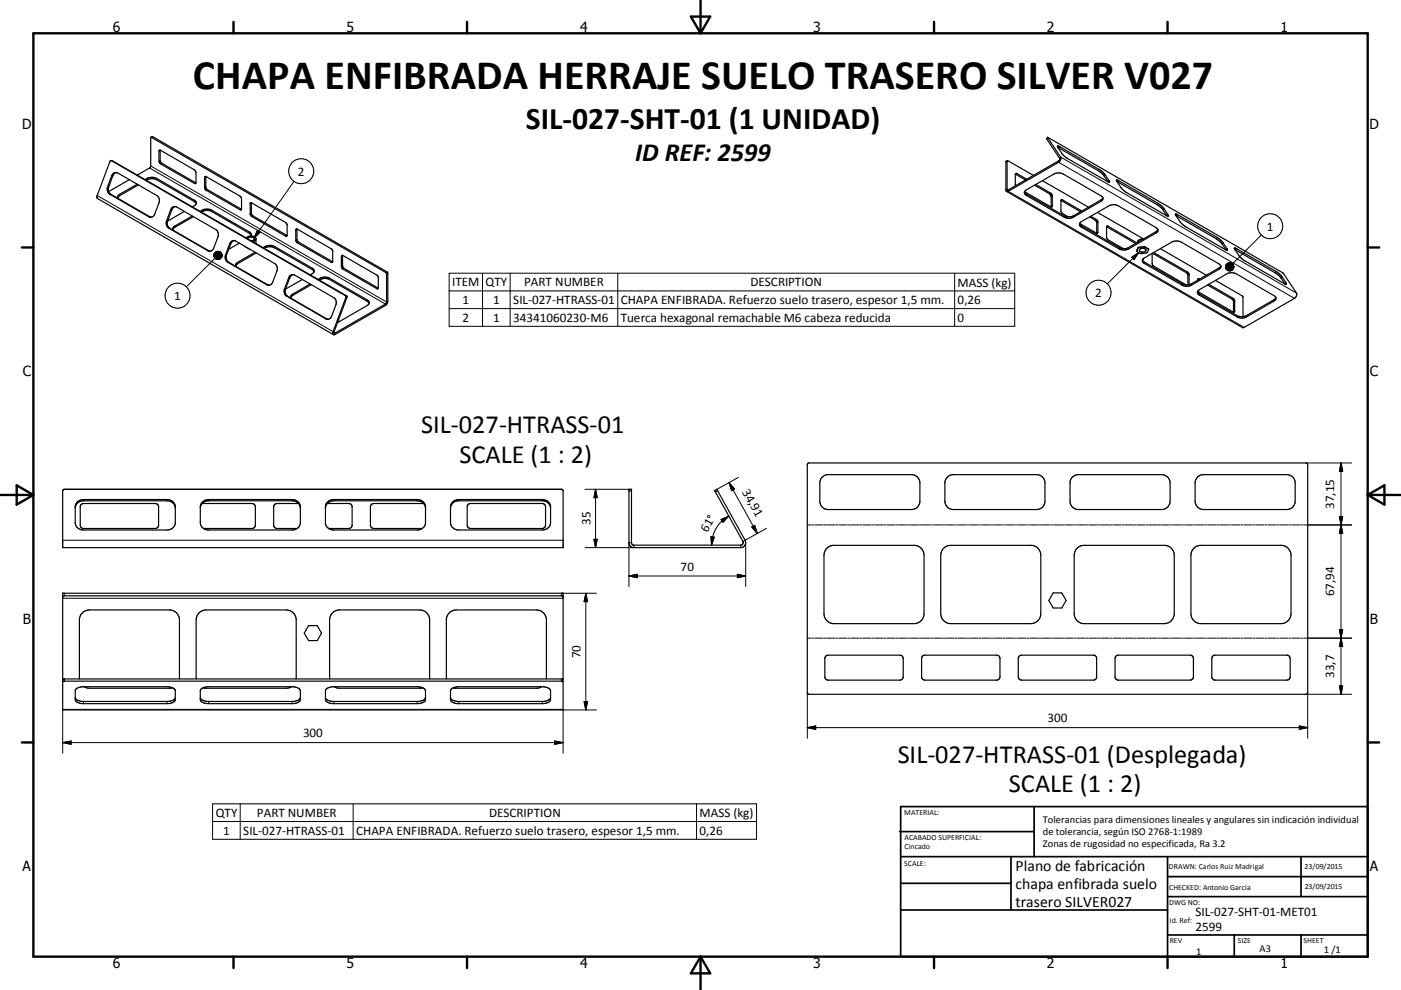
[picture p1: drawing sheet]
<svg xmlns="http://www.w3.org/2000/svg" width="420mm" height="297mm" viewBox="0 0 420 297" stroke-linecap="round" stroke-linejoin="round" font-family="sans-serif">
<g fill="none" stroke="#000" stroke-width=".36">
<path d="M32.6 57.5l.6 .7 12.1 7M33.2 48.2l-.2 .2-3.9 10.5 .1 .7 70.8 40.8M34 52l.6-.3 .7 .2 11.7 6.8a1.78 1.78 0 0 1 .7 2.2l-1.3 3.3a1.25 1.25 0 0 1-1.7 .9l-11.8-6.9a1.9 1.9 0 0 1-.6-2.2l1.2-3.3zM35 51.8l-.5 .1-.6 .6-1.4 3.8 .1 1.2M38.8 53.9l-6.2 3.6M41.1 55.3l-5.4 3.2-.4 .5 .2 .6M41.5 55.5l-5.6 3.2-.6 .6M43.5 53.9a3.3 3.3 0 0 1 3.5-.4l11.3 6.6a.85 .85 0 0 1 .6 .8 .85 .85 0 0 1-.6 .8l-.6 .4M43.9 54.1a3.1 3.1 0 0 1 3.1-.2l11.3 6.6 .5 .6M45.3 41.2l.5-.2 70.3 40.6 .2 8.8-.4 1-15.4 8.9a.52 .52 0 0 1-.7-.1 .52 .52 0 0 1 .1-.7l3.8-10.7-70.5-40.6M45.3 41.2l70.4 40.6 .2 .4-.1 8.8-15.6 9v-.5l3.8-10.3-.1-.4-70.2-40.6h-.5M45.3 41.2l-.2 8.9-4 2.4"/>
<path d="M48 45l-.3 .4v3l.3 .7 10.3 5.9 .4-.1M48 45l10.4 6 .4 .8-.1 3.1M48 45v3.2l.4 .7 10.3 6M61.4 53h.4l10.3 5.9 .3 .7-.1 3.3h-.4l-10.2-5.9-.4-.6zM61.7 52.9v3.3l.3 .6 10.4 6M302 48.2l7.8 4.4M302 48.2l-.4 .3 .1 8.9M304.4 52.2l.5-.1 2.9 1.7M304.4 52.2l.1 3.5M304.4 52.2l3.1 1.8M307.1 57.6l.6 .6 11.3 6.5 1.2 .4M307.5 57.1l8.5-4.9a3.2 3.2 0 0 1 2.8 0l11.3 6.6a.86 .86 0 0 1 .6 .8 .86 .86 0 0 1-.6 .8l-8.3 4.8a3.2 3.2 0 0 1-2.8 0l-11.3-6.6a.84 .84 0 0 1-.6-.7 .84 .84 0 0 1 .4-.8z"/>
<path d="M310.2 55.6l4.7 2.7 .2 .7v3.1M310.5 55.4l4.7 2.7 .3 .5-.2 3.5-8.1-4.6M312.5 54.2l13.8 8M313.8 41.6h.1M313.8 41.6l3.9 5.9-.1 .6-15.4 8.9-.3-.2 .1-8.6M314.1 41.2l3.9 5.9a1.35 1.35 0 0 1-.6 1.6l-15.1 8.7h-.6M314.1 41.2h.1M314.1 41.2l-.3 .4M314.2 41.2l70.3 40.6 4.2 6.1a1.37 1.37 0 0 1-.6 1.6l-15.1 8.7-.5 .1-70.7-40.9M317 43.8l13.2 7.5 1 .9 1.4 2.4-12.9-7.3-1.2-1.1zM317.2 44.2l12.7 7.4 1 1 1.3 1.9M330.7 59.4l-.6 .6-8.3 4.7-1.6 .4"/>
<path d="M334.7 54l.5 .1 12.7 7.4 1 .9 1.4 2.4-.7-.2-12.2-7.1-1.2-1.1zM334.9 54.5l12.2 7 1.4 1.3 1.4 1.9M51.5 62.4l.5-.4h.7l12 6.9a1.82 1.82 0 0 1 .6 2.2l-1.2 3.3a1.25 1.25 0 0 1-1.8 .8l-11.7-6.8a1.85 1.85 0 0 1-.7-2.2zM52.6 62l-1 .7-1.3 3.6a1.85 1.85 0 0 0 .6 2.2l12.1 6.9M55.3 63.4l-5.1 2.9M57.6 64.8l-5.5 3.2-.3 .5 .1 .6M58 65l-5.6 3.2-.6 .6M60 63.4a3.2 3.2 0 0 1 3.5-.4l11.5 6.7 .3 .6-.1 .5M60.4 63.6a3.1 3.1 0 0 1 3.1-.1l11.3 6.5 .5 .6M69.3 72.5l1.1-.3 12 6.9a1.8 1.8 0 0 1 .6 2.2l-1.2 3.3a1.26 1.26 0 0 1-1.8 .8l-11.8-6.8a1.85 1.85 0 0 1-.6-2.1l1.3-3.4zM70.3 72.2l-1 .7-1.4 3.6a1.93 1.93 0 0 0 .6 2.2l12.2 6.9M71.8 73l-3.2 1.8"/>
<path d="M73.8 71.4a1.88 1.88 0 0 1 2.9 .2v1.5M74.3 71.7a1.05 1.05 0 0 1 1-.6 1.05 1.05 0 0 1 .9 .8l-.9 .3M75.4 60.8l10.5 6.1 .2 .6v3.2M75.4 60.8l-.4 .2v3.3l.4 .6 10.2 5.9 .5-.1M75.4 60.8v3.3l.3 .6 10.4 6M76.5 75.7l-5.5 3.1-.3 .6 .1 .6M76.7 71.8l-.3 .4-.7 .3M76.8 75.9l-5.6 3.2-.5 .6M78.9 74.3a3.2 3.2 0 0 1 3.4-.4l11.3 6.6a.85 .85 0 0 1 .6 .8 .85 .85 0 0 1-.6 .8l-.6 .4M79.2 74.5a3.1 3.1 0 0 1 3.1-.2l11.3 6.6 .6 .6M89 68.7l10.4 6 .4 .6v3.3M89 68.7l-.3 .3v3l.3 .8 10.3 5.9 .5-.1"/>
<path d="M89 68.7v3.1l.4 .8 10.4 5.9M102.4 76.7h.4l10.3 5.9 .3 .6v3.4h-.4l-10.3-5.9-.4-.8zM102.7 76.6v3.1l.2 .6 10.5 6.1M318.1 60.1l.4-.1 5.8 3.3M318.1 60.1v3.5l.4 .5 1.8 1M318.1 60.1l5.9 3.4M323.7 67.1l.5 .6 11.3 6.6a3.2 3.2 0 0 0 2.9 0l8.2-4.8 .5-.6M323.7 67l5.1 3M323.8 66.8l8.7-5a3.1 3.1 0 0 1 2.8 0l11.3 6.5a.85 .85 0 0 1 .6 .8 .85 .85 0 0 1-.6 .8l-8.2 4.8a3.2 3.2 0 0 1-2.9 0l-11.3-6.5-.5-.6zM326.7 65.1l1.8 1 .2 .5 .1 3.4M327 64.9l1.8 1 .3 .4 .1 3.3-.4 .4M329 63.7l13.8 8"/>
<path d="M331.8 68l8.7 5.1M340.8 72.9l-8.6-5h-.4l.1 3.7 4.9 3M341.2 74.4l-.4 .8 .1 .3a2.63 2.63 0 0 0 2.9 .3l.6-.9-.1-.2M341.2 74.4h.1M341.3 74.2h.1M341.4 74.2l-.2 .2M341.8 74.7a1.1 1.1 0 0 1 1.8 .5 1.15 1.15 0 0 1-2-.2zM342.5 78l.6 .6 11.3 6.5 1.2 .4M342.7 77.7l8.6-5.1a3.2 3.2 0 0 1 2.8 0l11.4 6.6a.87 .87 0 0 1 .5 .8 .87 .87 0 0 1-.5 .8l-8.3 4.8a2.94 2.94 0 0 1-2.8 0l-11.3-6.6-.6-.7zM342.8 71.7a1.32 1.32 0 0 0-1.7 1M342.8 74h.2M342.8 77.5l-.2 .4"/>
<path d="M342.8 74l-1.4 .2M342.8 74l.4 .1M342.8 74h.1M343 74h.1M343 74l.2 .1M343.2 74.1l1.1 .6M343.2 74.1h.1M344.3 74.7h.1M345.4 76v3l.4 .8 9.9 5.7M345.6 76l10.3 6 .2 .5v3M345.9 75.8l10.1 5.8 .5 .8v3M347.9 74.6l13.8 8"/>
<path d="M352.4 64.3h.5l12.4 7.2 1.2 1.1 1.5 2.4-.7-.2-12.3-7.1-1.1-1zM352.5 64.7l12.3 7 1.4 1.3 1.3 2M366 79.8l-.5 .6-8.3 4.7-1.6 .4M370 74.5h.6l12.4 7.2 1.2 1.1 1.5 2.4-.8-.2-12.2-7-1.2-1.2zM370.2 74.9l12.3 7 1.3 1.1 1.4 2.2M86.8 82.9l.6-.5h.7l12 6.9a1.76 1.76 0 0 1 .6 2.2l-1.3 3.3a1.26 1.26 0 0 1-1.7 .9l-11.8-6.8a1.87 1.87 0 0 1-.6-2.3zM88 82.4l-1 .7-1.4 3.6a1.94 1.94 0 0 0 .6 2.2l12.1 6.9M90.6 83.9l-5 2.8M93 85.2l-5.5 3.2-.3 .5 .1 .6M93.3 85.4l-5.6 3.3-.5 .6M95.4 83.8a3.3 3.3 0 0 1 3.4-.3l11.3 6.5a.87 .87 0 0 1 .6 .8 .87 .87 0 0 1-.6 .8l-8.9 5.1M95.7 84a3.2 3.2 0 0 1 3.1-.1l11.3 6.5 .6 .6"/>
<path d="M359 87.5l.6 .6 11.3 6.6a2.98 2.98 0 0 0 2.8 0l8.3-4.8 .5-.6M359.1 83.8v.3M359.1 83.8l.2 .1M359.3 87.1l8.5-5a3.1 3.1 0 0 1 2.8 0l11.4 6.6a.86 .86 0 0 1 .5 .8 .86 .86 0 0 1-.5 .8l-8.3 4.8a2.94 2.94 0 0 1-2.8 0l-11.3-6.5a.83 .83 0 0 1-.6-.7 .83 .83 0 0 1 .3-.8zM359.7 83.7l-.4-.1-.2 .2M362 85.5l7.5 4.3 .3 .6v3.2M362.4 85.3l7.4 4.3 .4 .6-.2 3.4-10.6-5.9-.2-.4M364.4 84.1l8.1 4.7 .2 6.2M242.1 139.1l.4-.2h149.2l.4 .5-.1 68.6-.4 .3h-149.2l-.4-.5zM19 146.9l149.3-.1 .5 .5v17h-150v-17zM19.2 146.8l149.3 .1M19.2 146.8l-.2 .1"/>
<path d="M22.6 152.1v4.7a2.36 2.36 0 0 0 2.4 2.2h25a2.38 2.38 0 0 0 2.6-2.2v-4.7M22.6 152.1a2.36 2.36 0 0 1 2.4-2.2h25a2.38 2.38 0 0 1 2.6 2.2M22.6 152.1a2.36 2.36 0 0 1 2.1-1.9h25.7a2.45 2.45 0 0 1 2.1 1.9M22.6 152.1v.3M24.3 151.4l.7-.3h21.8l.5 .3 .3 .7-.1 5.7-.3 .5-.6 .3-21.8-.1-.5-.3-.2-.6v-5.5zM52.5 152.1l.1 .3M60.6 151.1h14.9l.7 .2 .4 .8v5.5l-.6 .9-15 .1M60.7 150.6l.8-.5 1.1-.2h25a2.37 2.37 0 0 1 2.4 2.2v4.7a2.35 2.35 0 0 1-2.4 2.2h-25a2.38 2.38 0 0 1-2.6-2.2l.1-5.1zM89.5 151.1h-6.7l-.5 .3-.3 .7v5.5l.4 .7 .7 .3h6M90 152.1a2.36 2.36 0 0 0-2.1-1.9h-25.7a2.3 2.3 0 0 0-2.2 2.2M90 152.1v.3M97.6 152.1a2.35 2.35 0 0 1 2.5-2.2h25a2.39 2.39 0 0 1 2.5 2.2"/>
<path d="M97.6 152.1v4.7a2.35 2.35 0 0 0 2.5 2.2h25a2.39 2.39 0 0 0 2.5-2.2v-4.7M97.6 152.1a2.34 2.34 0 0 1 2.1-1.9h25.7a2.46 2.46 0 0 1 2.1 1.9M97.6 152.1v.3M98.1 151.1h6.7l.5 .3 .3 .7v5.5l-.4 .7-.6 .3h-6.1M127 151.1h-14.9l-.7 .2-.3 .8v5.5l.5 .9 15 .1M127.5 152.1l.1 .3M135.1 152.1v4.7a2.35 2.35 0 0 0 2.5 2.2h25a2.37 2.37 0 0 0 2.5-2.2v-4.7M135.1 152.1a2.35 2.35 0 0 1 2.5-2.2h25a2.37 2.37 0 0 1 2.5 2.2M135.1 152.1a2.34 2.34 0 0 1 2.1-1.9h25.7a2.45 2.45 0 0 1 2.1 1.9M135.1 152.1v.3M140.4 151.3l.7-.2h21.7l.5 .3 .3 .7-.1 5.7-.3 .5-.6 .3-21.8-.1-.5-.3-.2-.6v-5.5zM165 152.1l.1 .3"/>
<path d="M188.6 146.8h.7v16l.4 .7 32.4 .1a.77 .77 0 0 0 .6-1.2l-8.4-15.1 .6-.5 8.5 15.3a1.51 1.51 0 0 1-1.3 2.2h-32a1.47 1.47 0 0 1-1.5-1.5zM214.3 147.2h.1M246.7 143l.9-.5 .7-.1h25a2.5 2.5 0 0 1 2.5 2.5v5.4a2.5 2.5 0 0 1-2.5 2.6h-25a2.51 2.51 0 0 1-2.5-2.6v-5.8l.4-1zM284.2 143l.9-.5 .7-.1h25a2.5 2.5 0 0 1 2.5 2.5v5.4a2.5 2.5 0 0 1-2.5 2.6h-25a2.51 2.51 0 0 1-2.5-2.6v-5.8zM321.6 143l1-.5 .7-.1h25a2.5 2.5 0 0 1 2.5 2.5v5.4a2.5 2.5 0 0 1-2.5 2.6h-25a2.46 2.46 0 0 1-2.5-2.6v-5.8l.2-.6zM359.2 143l.5-.4 1.1-.2h25a2.49 2.49 0 0 1 2.5 2.5v5.4a2.5 2.5 0 0 1-2.5 2.6h-25a2.51 2.51 0 0 1-2.5-2.6v-5.8zM18.8 178h150v35h-150zM18.8 178.7h150M247.9 164.5l1-.7 1.1-.2h24a2.99 2.99 0 0 1 3 3v17.5a3 3 0 0 1-3 3h-24a3 3 0 0 1-3-3v-17.5l.3-1.2zM282.9 164.5l1-.7 1.1-.2h24a2.99 2.99 0 0 1 3 3v17.5a3 3 0 0 1-3 3h-24a3 3 0 0 1-3-3v-17.5l.3-1.2zM315.8 177.9h2.5l1.3 2.2-1.3 2.3h-2.5l-1.3-2.3zM322.9 164.5l1-.7 1.2-.2h24a3 3 0 0 1 3 3v17.5a3 3 0 0 1-3 3h-24a2.99 2.99 0 0 1-3-3v-17.5l.2-1.2z"/>
<path d="M357.9 164.5l1-.7 1.2-.2h24a2.99 2.99 0 0 1 3 3v17.5a3 3 0 0 1-3 3h-24a2.99 2.99 0 0 1-3-3v-17.5l.2-1.2zM92.5 187.7h2.6l1.3 2.2-1.3 2.3h-2.6l-1.3-2.3zM247.5 196.9l.8-.3h21.7l.6 .3 .2 .6v5.8l-.4 .5-.6 .2h-21.7l-.6-.3-.2-.6v-5.6zM276.5 196.9l.8-.3h21.7l.6 .3 .2 .6v5.8l-.4 .5-.6 .2h-21.7l-.6-.3-.2-.6v-5.6zM305.5 196.9l.8-.3h21.7l.6 .3 .2 .6-.1 6-.9 .5h-21.7l-.6-.3-.2-.6v-5.6zM334.5 196.9l.8-.3h21.7l.6 .3 .2 .4v6l-.4 .5-.6 .2h-21.7l-.6-.3-.2-.6v-5.6zM363.5 196.9l.8-.3h21.7l.6 .3 .2 .6v5.8l-.4 .5-.6 .2h-21.7l-.6-.3-.2-.6v-5.6zM18.8 204.6l.4-.2h149.3l.3 .2M18.8 203.9l.4-.2h149.3l.3 .2M22.6 209.2a2 2 0 0 0 2.1 1.2h25.7a1.99 1.99 0 0 0 2.2-1.2M22.9 206.6l2.1-.6h25a2.2 2.2 0 0 1 2.6 1.2v2.7a2.19 2.19 0 0 1-2.6 1.2h-25.3a2.03 2.03 0 0 1-2.1-1.2v-2.7zM23.8 203.7v-17.7a3 3 0 0 1 3-3h24a2.99 2.99 0 0 1 3 3v17.7"/>
<path d="M25.2 206l1.6 .5 24.9-.1M58.8 203.7v-17.7a3 3 0 0 1 3-3h24a3 3 0 0 1 3 3v17.7M60 209.2a1.99 1.99 0 0 0 2.2 1.2h26.1a1.79 1.79 0 0 0 1.7-1.2M60.3 206.7l.9-.5 1.4-.2h25a2.19 2.19 0 0 1 2.4 1.2v2.7a2.18 2.18 0 0 1-2.4 1.2h-25.4a2.02 2.02 0 0 1-2.2-1.2v-2.7zM87.4 206l-1.6 .5-24.9-.1M97.6 209.2a1.98 1.98 0 0 0 2.1 1.2h25.7a2 2 0 0 0 2.2-1.2M97.8 206.7l.9-.5 1.4-.2 25.3 .1a2.04 2.04 0 0 1 2.2 1.1v2.7a2.2 2.2 0 0 1-2.5 1.2h-25.4a2.01 2.01 0 0 1-2.1-1.2v-2.7zM98.8 203.7v-17.7a3 3 0 0 1 3-3h24a3 3 0 0 1 3 3v17.7M100.2 206l1.6 .5 24.9-.1M133.8 203.7v-17.7a2.99 2.99 0 0 1 3-3h24a3 3 0 0 1 3 3v17.7M135.1 209.2a1.98 1.98 0 0 0 2.1 1.2h26.1a1.8 1.8 0 0 0 1.8-1.2M135.3 206.7l.9-.5 1.4-.2 25.3 .1a2.01 2.01 0 0 1 2.2 1.1v2.7a2.18 2.18 0 0 1-2.5 1.2h-25.4a2.01 2.01 0 0 1-2.1-1.2v-2.7z"/>
<path d="M162.4 206l-1.6 .5-24.9-.1"/>
</g>
<g fill="none" stroke="#000" stroke-width=".3">
<path d="M29.1 58.7l70.8 40.8h.3M32.3 56l.3 .1M32.9 58.2h.3M33.4 48.2h.3M33.5 52.7h.3M35.9 58.3v.4M44.1 53.5v.4M44.8 50.4l70.8 40.8v.4M45.2 49.8l70.7 40.8 .4-.2M45.8 41l-.4 .2M47 53.5v.4M48 48.2l-.3 .2"/>
<path d="M48 45.2l-.3 .2M48.5 49l-.4 .2M58.6 54.8l-.3 .2M61.7 53.1l-.4 .2M61.7 56l-.4 .3M62.2 56.9l-.4 .2M88.1 54.4l-11.9 17M301.6 57l.3-.2 .4 .2v.4l70.7 40.8M301.9 48.3l-.3 .2M304.9 52.1l-.4 .2M307.7 58.2v.4M314.1 41.3l-.3 .4"/>
<path d="M315 57.9l-.3 .2M315.5 58.8l-.4 .2M317.4 48.3v.4l70.7 40.8M317.7 47.5l.3-.4 70.7 40.8M317.7 44l-.3 .4M318.5 60l-.3 .2M329.5 50.8l-.3 .4M330.1 60v.4M331.3 52.4l-.3 .3M332.5 54.2l-.3 .4M335.4 54.2l-.3 .4M44.7 65.1h.3"/>
<path d="M49.9 66.2l.4 .1M50.6 68.4l.3 .1M51.2 62.9h.3M52.4 67.8v.4M58.3 60.1v.4M60.6 63v.5M62.3 75.2l.3 .1M63.5 63v.5M64.4 77.5l-8.5 8.6M67.6 76.5h.3M68.2 78.6l.3 .1M68.9 73.1l.3 .1"/>
<path d="M71.2 78.7v.4M72.3 62.7l-.4 .2M73.4 73.9l1.5 .9M74.8 69.6v.4M75.4 63.9l-.4 .2M75.4 60.9l-.4 .2M75.8 64.7l-.3 .2M77.2 69.1l.8 .5-1.8 1.8zM79.5 73.9v.4M82.3 73.9v.4M86 70.6l-.4 .2M89 68.8l-.3 .2"/>
<path d="M89 71.8l-.3 .2M89.5 72.6l-.3 .3M99.7 78.5l-.4 .2M102.7 79.7l-.4 .2M102.7 76.7l-.4 .2M315.5 61.8l-.4 .2M319 64.7v.5M321.8 64.7v.5M324.2 67.7v.5M328.7 65.8l-.4 .2M329.2 69.6l-.4 .3M329.2 66.7l-.4 .2"/>
<path d="M332.2 67.9l-.3 .2M335.5 74.3v.4M338.4 74.3v.4M339.3 77.2l2.1-1.4-1.4 2.1zM341.4 75.8l-9.4 9.4M343.1 78.6v.4M346.6 69.5v.4M347.2 61l-.3 .4M349 62.6l-.4 .3M350.2 64.4l-.3 .4M353.1 64.4l-.3 .4M364.9 71.2l-.3 .4"/>
<path d="M366.6 72.8l-.3 .4M367.9 74.7l-.3 .3M370.8 74.6l-.3 .4M378.2 70.5l-8.7 8.7M80 85.4l.3 .1M85.3 86.6l.3 .1M85.9 88.9h.3M86.5 83.3l.4 .1M87.7 88.2v.5M93.6 80.5v.4M96 83.5v.4M97.7 95.7h.3"/>
<path d="M98.8 83.5v.4M100.1 99.7l.4 .2v.4M103.2 80.5l-.4 .3M103.6 88.8h.3M103.7 89.2h.3M110.1 90v.4M113.3 86.4l-.3 .2M116 81.6l-.3 .2M116.3 82l-.4 .2M134.7 82h169.5v15.9h-169.5zM134.7 87.3h169.5M134.7 92.6h169.5"/>
<path d="M144.7 82v15.9M152.9 82v15.9M185.2 82v15.9M286.2 82v15.9M354.4 85.1v.5M356 81.6l-.3 .2M356.5 82.4l-.4 .2M357.2 85.1v.5M359.6 83.6l-.4 .3M359.6 88.1v.5M365.5 80.4v.4M369.7 89.5l-.3 .2"/>
<path d="M370.2 93.3l-.4 .2M370.2 90.3l-.4 .2M370.9 94.7v.4M373.7 94.7v.4M382 89.9v.4M382.6 81.4l-.3 .4M384.3 83l-.3 .3M385.6 84.9l-.3 .3M391.6 138.9h13.6M402 138.9v69.4M402 138.9l.6 2.5h-1zM25 149.9v.3"/>
<path d="M50 149.9v.3M62.6 149.9v.3M87.6 149.9v.3M100.1 149.9v.3M125.1 149.9v.3M137.6 149.9v.3M162.6 149.9v.3M175.4 146.8h13.2M178.6 146.8v17.5M178.6 146.8l.5 2.5h-1zM188.6 147.3h.7M215.2 147.3l-.7 .3"/>
<path d="M216.2 155.9l2.3-1.1-1.7 1.9zM218.5 154.8a9.6 9.6 0 0 0-4.1 4.3 9.6 9.6 0 0 0-1.1 4.5M218.6 144.8l8.4 15.3M218.6 144.8l1.6 1.9-.8 .5zM221.4 143.2l-6.5 3.6M225.4 158.1l.9-.5 .7 2.5zM229.8 158.5l-7.1 3.9M242 157.5h1.2M243.5 157.5h.6M244.4 157.5h2.4M247.1 157.5h.6M248 157.5h2.4"/>
<path d="M250.7 157.5h.6M251.6 157.5h2.3M254.3 157.5h.5M255.1 157.5h2.4M257.8 157.5h.6M258.7 157.5h2.4M261.4 157.5h.6M262.3 157.5h2.4M264.9 157.5h.7M265.9 157.5h2.3M268.5 157.5h.6M269.4 157.5h2.4"/>
<path d="M272.1 157.5h.6M273 157.5h2.4M275.7 157.5h.6M276.6 157.5h2.3M279.2 157.5h.6M280.1 157.5h2.4M282.8 157.5h.6M283.7 157.5h2.4M286.4 157.5h.6M287.3 157.5h2.4M290 157.5h.6M290.9 157.5h2.3"/>
<path d="M293.5 157.5h.6M294.4 157.5h2.4M297.1 157.5h.6M298 157.5h2.4M300.7 157.5h.6M301.6 157.5h2.3M304.2 157.5h.6M305.1 157.5h2.4M307.8 157.5h.6M308.7 157.5h2.4M311.4 157.5h.6M312.3 157.5h2.4"/>
<path d="M315 157.5h.5M315.9 157.5h2.3M318.5 157.5h.6M319.4 157.5h2.4M322.1 157.5h.6M323 157.5h2.4M325.7 157.5h.6M326.6 157.5h2.4M329.2 157.5h.7M330.1 157.5h2.4M332.8 157.5h.6M333.7 157.5h2.4"/>
<path d="M336.4 157.5h.6M337.3 157.5h2.4M340 157.5h.6M340.8 157.5h2.4M343.5 157.5h.6M344.4 157.5h2.4M347.1 157.5h.6M348 157.5h2.4M350.7 157.5h.6M351.6 157.5h2.4M354.3 157.5h.5M355.2 157.5h2.3"/>
<path d="M357.8 157.5h.6M358.7 157.5h2.4M361.4 157.5h.6M362.3 157.5h2.4M365 157.5h.6M365.8 157.5h2.4M368.5 157.5h.6M369.4 157.5h2.4M372.1 157.5h.6M373 157.5h2.4M375.7 157.5h.6M376.6 157.5h2.4"/>
<path d="M379.3 157.5h.5M380.1 157.5h2.4M382.8 157.5h.6M383.7 157.5h2.4M386.4 157.5h.6M387.3 157.5h2.4M390 157.5h.6M390.9 157.5h14.3M401.6 155h1l-.6 2.5zM402 157.5l.6 2.5h-1zM18.8 162.1h150M18.8 179.5h150"/>
<path d="M19.3 178v.7M175.6 178v35M175.6 178l.5 2.5h-1zM178.1 161.8h1l-.5 2.5zM178.8 178h-10.5v.7M188.6 172.8h35M188.6 172.8l2.5-.5v1zM189.3 162.8h-.7v13.2M190.1 163.6v.7h-14.7M213.1 161l1 .1-.8 2.5zM221.1 172.3l2.5 .5-2.5 .5zM222.1 163.6v.7"/>
<path d="M223.6 162.8v13.2M242 191.4h1.2M243.5 191.4h.6M244.4 191.4h2.4M247.1 191.4h.6M248 191.4h2.4M250.7 191.4h.6M251.6 191.4h2.3M254.3 191.4h.5M255.1 191.4h2.4M257.8 191.4h.6M258.7 191.4h2.4"/>
<path d="M261.4 191.4h.6M262.3 191.4h2.4M264.9 191.4h.7M265.9 191.4h2.3M268.5 191.4h.6M269.4 191.4h2.4M272.1 191.4h.6M273 191.4h2.4M275.7 191.4h.6M276.6 191.4h2.3M279.2 191.4h.6M280.1 191.4h2.4"/>
<path d="M282.8 191.4h.6M283.7 191.4h2.4M286.4 191.4h.6M287.3 191.4h2.4M290 191.4h.6M290.9 191.4h2.3M293.5 191.4h.6M294.4 191.4h2.4M297.1 191.4h.6M298 191.4h2.4M300.7 191.4h.6M301.6 191.4h2.3"/>
<path d="M304.2 191.4h.6M305.1 191.4h2.4M307.8 191.4h.6M308.7 191.4h2.4M311.4 191.4h.6M312.3 191.4h2.4M315 191.4h.5M315.9 191.4h2.3M318.5 191.4h.6M319.4 191.4h2.4M322.1 191.4h.6M323 191.4h2.4"/>
<path d="M325.7 191.4h.6M326.6 191.4h2.4M329.2 191.4h.7M330.1 191.4h2.4M332.8 191.4h.6M333.7 191.4h2.4M336.4 191.4h.6M337.3 191.4h2.4M340 191.4h.6M340.8 191.4h2.4M343.5 191.4h.6M344.4 191.4h2.4"/>
<path d="M347.1 191.4h.6M348 191.4h2.4M350.7 191.4h.6M351.6 191.4h2.4M354.3 191.4h.5M355.2 191.4h2.3M357.8 191.4h.6M358.7 191.4h2.4M361.4 191.4h.6M362.3 191.4h2.4M365 191.4h.6M365.8 191.4h2.4"/>
<path d="M368.5 191.4h.6M369.4 191.4h2.4M372.1 191.4h.6M373 191.4h2.4M375.7 191.4h.6M376.6 191.4h2.4M379.3 191.4h.5M380.1 191.4h2.4M382.8 191.4h.6M383.7 191.4h2.4M386.4 191.4h.6M387.3 191.4h2.4"/>
<path d="M390 191.4h.6M390.9 191.4h14.3M401.6 188.9h1l-.6 2.5zM402 191.4l.6 2.5h-1zM19.3 203.7v.7M25 210.4v.7M50 210.4v.7M62.6 210.4v.7M87.6 210.4v.7M100.1 210.4v.7M125.1 210.4v.7M137.6 210.4v.7"/>
<path d="M162.6 210.4v.7M168.3 203.7v.7M168.8 213h10M175.1 210.5h1l-.5 2.5zM242 218.3h150.1M242 218.3l2.5-.5v1zM242 207.8v13.7M389.5 217.8l2.6 .5-2.6 .5zM391.6 208.3h13.6M392.1 207.8v13.7M401.6 205.8h1l-.6 2.5zM18.8 226v-13.2h150v13.2"/>
<path d="M18.8 222.8h150M18.8 222.8l2.5-.5v1zM166.3 222.3l2.5 .5-2.5 .5zM63.7 241.2h163.1v10.6h-163.1zM63.7 246.5h163.1M72 241.2v10.6M105.9 241.2v10.6M208.8 241.2v10.6"/>
<circle cx="90.3" cy="51.4" r="3.8"/>
<circle cx="380.8" cy="67.9" r="3.8"/>
<circle cx="53.2" cy="88.7" r="3.7"/>
<circle cx="329.4" cy="87.8" r="3.8"/>
</g>
<g fill="#000">
<circle cx="340.8" cy="75.2" r=".18"/>
<circle cx="341.3" cy="74.2" r=".18"/>
</g>
<g fill="none" stroke="#000" stroke-width=".71">
<path d="M10 10h400v277h-400zM70 6.6v3.4M140 6.6v3.4M207.1 5h5.8l-2.9 5zM210 0v10M280 6.6v3.4M350 6.6v3.4M6.6 74.2h3.4M410 74.2h3.5M0 148.5h10M5 145.6l5 2.9-5 2.9zM410 148.5h10.1"/>
<path d="M410 148.5l5.1-2.9v5.8zM6.6 222.7h3.4M410 222.7h3.5M70 287v3.4M140 287v3.4M210 287v10M210 287l2.9 5h-5.8zM280 287v3.4M350 287v3.4"/>
</g>
<g fill="none" stroke="#000" stroke-width=".51">
<path d="M269.7 249.5h40.3M270 242h140v45h-140zM270 257h140M303.1 257v16M310 242v15M350 257v30M390.1 257v12M270 265h33.1M270 273h80M350 269h60M350 263h60M350 280.5h60"/>
<path d="M370 280.5v6.5M390.1 280.5v6.5"/>
</g>
<g fill="#000" stroke="#000" stroke-width=".3">
<path d="M66.5 76.1l.1 .5zM66.3 75.9l.3 .7zM66.1 75.7l.5 .9zM65.9 75.5l.7 1.1zM65.7 75.4l.9 1.2zM65.4 75.4h.3l.9 1.2zM65.1 75.4h.3l1.2 1.2zM64.8 75.5l.3-.1 1.5 1.2zM64.6 75.6l.2-.1 1.8 1.1zM64.4 75.8l.2-.2 2 1zM64.4 75.8l2.2 .8-2.4-.6zM64.2 76l2.4 .6-2.5-.4z"/>
<path d="M64.1 76.2l2.5 .4-2.5-.1zM64.1 76.5l2.5 .1-2.5 .2zM64.1 76.8l2.5-.2-2.5 .4zM64.1 77l2.5-.4-2.4 .7zM64.2 77.3l2.4-.7-2.2 .9zM64.4 77.5l2.2-.9-2 1zM64.6 77.6l2-1-1.8 1.2zM64.8 77.8l1.8-1.2-1.5 1.3zM65.1 77.9l1.5-1.3-1.2 1.3zM66.6 76.6l-.9 1.2-.3 .1zM66.6 76.6l-.9 1.2zM66.6 76.6l-.7 1.1z"/>
<path d="M66.6 76.6l-.5 1zM66.6 76.6l-.3 .8zM66.6 76.6l-.1 .5zM66.6 76.6l-.1 .3zM77.2 69.1l.8 .5-1.8 1.8zM339.3 77.2l2.1-1.4-1.4 2.1zM369.8 79.5l.1 .5zM369.6 79.3l.3 .7zM369.5 79.1l.4 .9zM369.2 78.9l.7 1.1zM369 78.8l.9 1.2zM368.7 78.8h.3l.9 1.2z"/>
<path d="M368.4 78.8h.3l1.2 1.2zM368.2 78.9l.2-.1 1.5 1.2zM367.9 79l.3-.1 1.7 1.1zM367.7 79.2l.2-.2 2 1zM367.7 79.2l2.2 .8-2.4-.6zM367.5 79.4l2.4 .6-2.5-.3zM367.4 79.7l2.5 .3-2.5-.1zM367.4 79.9l2.5 .1-2.5 .2zM367.4 80.2l2.5-.2-2.5 .4zM367.4 80.4l2.5-.4-2.4 .7zM367.5 80.7l2.4-.7-2.2 .9zM367.7 80.9l2.2-.9-2 1.1z"/>
<path d="M367.9 81.1l2-1.1-1.7 1.2zM368.2 81.2l1.7-1.2-1.5 1.3zM368.4 81.3l1.5-1.3-1.2 1.3zM369.9 80l-.9 1.3h-.3zM369.9 80l-.9 1.3zM369.9 80l-.7 1.2zM369.9 80l-.4 1zM369.9 80l-.3 .8zM369.9 80l-.1 .6zM369.9 80v.3zM178.6 146.8l.5 2.5h-1zM216.2 155.9l2.3-1.1-1.7 1.9z"/>
<path d="M218.6 144.8l1.6 1.9-.8 .5zM225.4 158.1l.9-.5 .7 2.5zM401.6 155h1l-.6 2.5zM402 157.5l.6 2.5h-1zM402 138.9l.6 2.5h-1zM178.1 161.8h1l-.5 2.5zM188.6 172.8l2.5-.5v1zM213.1 161l1 .1-.8 2.5zM221.1 172.3l2.5 .5-2.5 .5zM175.6 178l.5 2.5h-1zM401.6 188.9h1l-.6 2.5zM402 191.4l.6 2.5h-1z"/>
<path d="M175.1 210.5h1l-.5 2.5zM242 218.3l2.5-.5v1zM389.5 217.8l2.6 .5-2.6 .5zM401.6 205.8h1l-.6 2.5zM18.8 222.8l2.5-.5v1zM166.3 222.3l2.5 .5-2.5 .5z"/>
</g>
<text font-size="12.6" x="57.8" y="26.8">CHAPA ENFIBRADA HERRAJE SUELO TRASERO SILVER V027</text>
<text font-size="9.4" x="157.6" y="38.7">SIL-027-SHT-01 (1 UNIDAD)</text>
<g font-size="7.9">
<text x="190.4" y="48.2">ID REF: 2599</text>
<text x="126.2" y="129.9">SIL-027-HTRASS-01</text>
<text x="137.8" y="138.9">SCALE (1 : 2)</text>
<text x="269.2" y="228.8">SIL-027-HTRASS-01 (Desplegada)</text>
<text x="302.4" y="237.7">SCALE (1 : 2)</text>
</g>
<g font-size="4.7">
<text x="304.5" y="261.2">Plano de fabricación</text>
<text x="304.5" y="266.6">chapa enfibrada suelo</text>
<text x="304.5" y="272">trasero SILVER027</text>
</g>
<g font-size="4.2">
<text x="33.9" y="9.6">6</text>
<text x="103.9" y="9.6">5</text>
<text x="173.9" y="9.6">4</text>
<text x="243.8" y="9.6">3</text>
<text x="313.9" y="9.6">2</text>
<text x="383.9" y="9.6">1</text>
<text x="6.7" y="38.7">D</text>
<text x="410.5" y="38.7">D</text>
<text x="6.9" y="112.9">C</text>
<text x="410.7" y="112.9">C</text>
<text x="6.9" y="187.1">B</text>
<text x="410.7" y="187.1">B</text>
<text x="6.8" y="261.4">A</text>
<text x="410.7" y="261.4">A</text>
<text x="33.9" y="290.4">6</text>
<text x="103.9" y="290.4">5</text>
<text x="173.9" y="290.4">4</text>
<text x="243.8" y="290.4">3</text>
<text x="313.9" y="290.4">2</text>
<text x="383.9" y="290.4">1</text>
</g>
<g font-size="3.9">
<text x="89.3" y="52.7">2</text>
<text x="379.8" y="69.2">1</text>
<text x="135.6" y="85.9">ITEM</text>
<text x="145.5" y="85.9">QTY</text>
<text x="157.1" y="85.9">PART NUMBER</text>
<text x="225" y="85.9">DESCRIPTION</text>
<text x="287.1" y="86">MASS (kg)</text>
<text x="328.3" y="89.1">2</text>
<text x="52.2" y="90">1</text>
<text x="138.7" y="91.2">1</text>
<text x="147.8" y="91.2">1</text>
<text x="153.8" y="91.2">SIL-027-HTRASS-01</text>
<text x="186.1" y="91.3">CHAPA ENFIBRADA. Refuerzo suelo trasero, espesor 1,5 mm.</text>
<text x="287.1" y="91.2">0,26</text>
<text x="138.7" y="96.5">2</text>
<text x="147.8" y="96.5">1</text>
<text x="153.8" y="96.5">34341060230-M6</text>
<text x="186.1" y="96.6">Tuerca hexagonal remachable M6 cabeza reducida</text>
<text x="287.1" y="96.5">0</text>
<text x="222.4" y="147.5" transform="rotate(61 222.4 147.5)">34,91</text>
<text x="400" y="152.7" transform="rotate(-90 400 152.7)">37,15</text>
<text x="177" y="157.6" transform="rotate(-90 177 157.6)">35</text>
<text x="212" y="160" transform="rotate(-59 212 160)">61°</text>
<text x="204" y="171.2">70</text>
<text x="400" y="178.9" transform="rotate(-90 400 178.9)">67,94</text>
<text x="174.1" y="197.4" transform="rotate(-90 174.1 197.4)">70</text>
<text x="400" y="203.4" transform="rotate(-90 400 203.4)">33,7</text>
<text x="90.8" y="221.2">300</text>
<text x="314" y="216.7">300</text>
<text x="64.7" y="245.1">QTY</text>
<text x="77" y="245">PART NUMBER</text>
<text x="146.6" y="245.1">DESCRIPTION</text>
<text x="209.7" y="245.2">MASS (kg)</text>
<text x="66.9" y="250.4">1</text>
<text x="72.9" y="250.4">SIL-027-HTRASS-01</text>
<text x="106.8" y="250.4">CHAPA ENFIBRADA. Refuerzo suelo trasero, espesor 1,5 mm.</text>
<text x="209.7" y="250.4">0,26</text>
<text x="358.4" y="274.9">SIL-027-SHT-01-MET01</text>
<text x="358.4" y="279.4">2599</text>
</g>
<g font-size="3.1">
<text x="312.7" y="246.8">Tolerancias para dimensiones lineales y angulares sin indicación individual</text>
<text x="312.7" y="250.4">de tolerancia, según ISO 2768-1:1989</text>
<text x="312.7" y="254">Zonas de rugosidad no especificada, Ra 3.2</text>
<text x="358.6" y="286.5">1</text>
<text x="377.6" y="285.6">A3</text>
<text x="396.9" y="285.9">1 /1</text>
</g>
<g font-size="2.4">
<text x="271.1" y="244.4">MATERIAL:</text>
<text x="271.2" y="252">ACABADO SUPERFICIAL:</text>
<text x="271.2" y="254.7">Cincado</text>
<text x="271.1" y="259.7">SCALE:</text>
<text x="350.4" y="260.8">DRAWN: Carlos Ruiz Madrigal</text>
<text x="391.1" y="260.6">23/09/2015</text>
<text x="350.5" y="267">CHECKED: Antonio Garcia</text>
<text x="391.2" y="266.7">23/09/2015</text>
<text x="350.5" y="271.4">DWG NO:</text>
<text x="350.7" y="276.9">Id. Ref:</text>
<text x="350.7" y="282.8">REV</text>
<text x="371.1" y="282.9">SIZE</text>
<text x="390.8" y="283">SHEET</text>
</g>
</svg>
